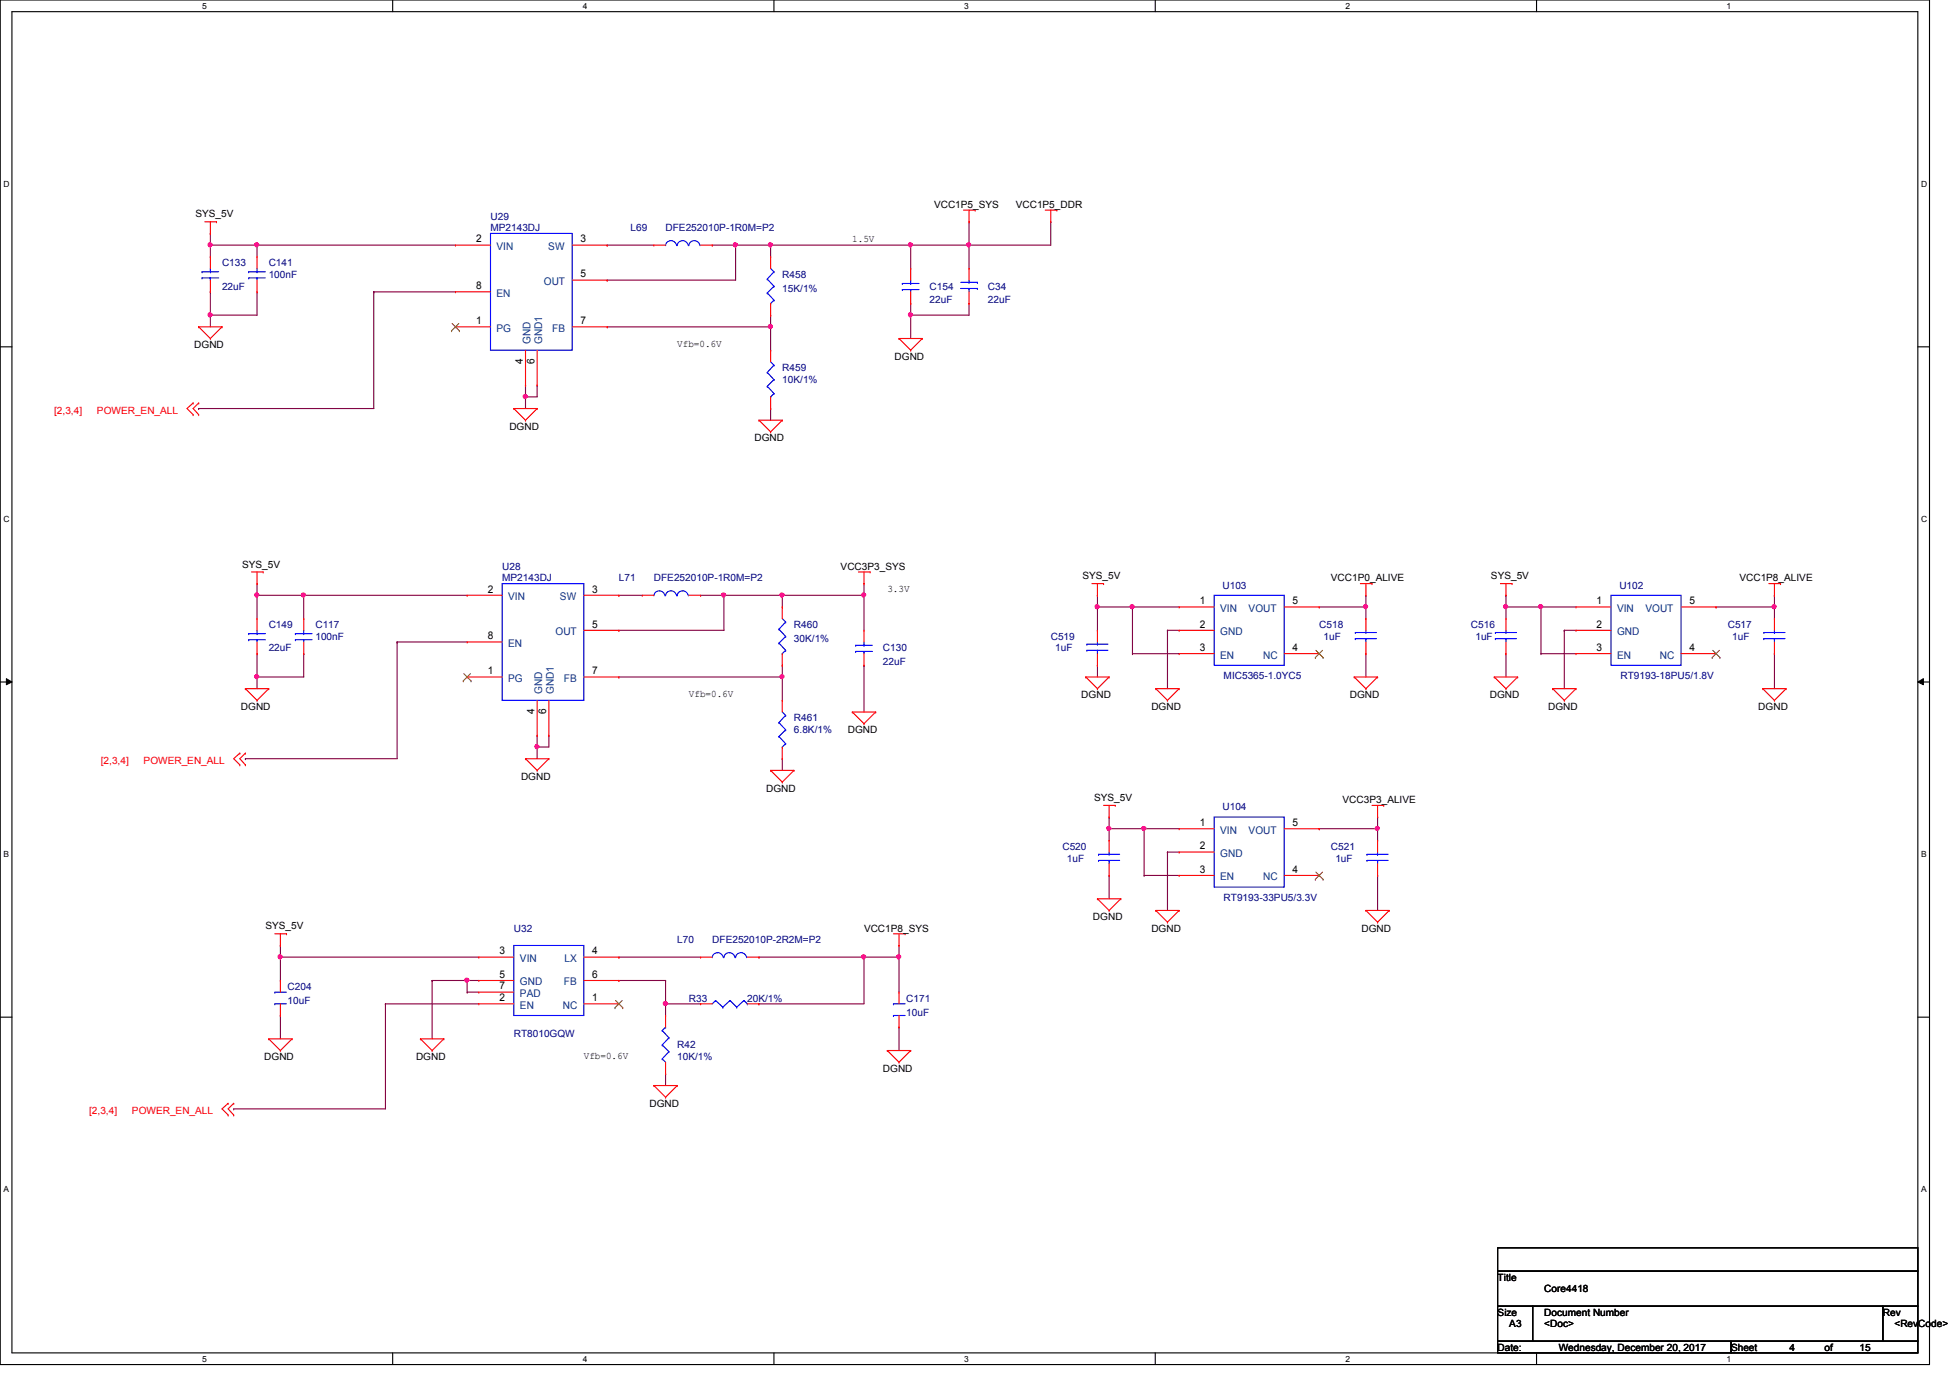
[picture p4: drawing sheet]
<svg xmlns="http://www.w3.org/2000/svg" width="297mm" height="210mm" viewBox="0 0 297 210" stroke-linecap="round" stroke-linejoin="round" font-family="sans-serif">
<path d="M0 0h293.9v207.9h-293.9zM1.8 1.8h290.3v204.3h-290.3z" fill="none" stroke="#000" stroke-width=".17"/>
<g fill="#fff">
<path d="M30.8 .3h.7v1.4h-.7z"/>
<path d="M30.8 206.3h.7v1.5h-.7z"/>
</g>
<path d="M59.8 0v1.8M59.8 206.1v1.8" fill="none" stroke="#000" stroke-width=".17"/>
<g fill="#fff">
<path d="M88.8 .3h.6v1.4h-.6z"/>
<path d="M88.8 206.3h.6v1.5h-.6z"/>
</g>
<path d="M117.9 0v1.8M117.9 206.1v1.8" fill="none" stroke="#000" stroke-width=".17"/>
<g fill="#fff">
<path d="M146.9 .3h.6v1.4h-.6z"/>
<path d="M146.9 206.3h.6v1.5h-.6z"/>
</g>
<path d="M176 0v1.8M176 206.1v1.8" fill="none" stroke="#000" stroke-width=".17"/>
<g fill="#fff">
<path d="M204.9 .3h.7v1.4h-.7z"/>
<path d="M204.9 206.3h.7v1.5h-.7z"/>
</g>
<path d="M234.1 0v1.8M234.1 206.1v1.8" fill="none" stroke="#000" stroke-width=".17"/>
<g fill="#fff">
<path d="M263 .3h.7v1.4h-.7z"/>
<path d="M263 206.3h.7v1.5h-.7z"/>
<path d="M.5 27.3h1v1.4h-1z"/>
<path d="M292.6 27.3h1v1.4h-1z"/>
<path d="M.5 78.3h1v1.5h-1z"/>
<path d="M292.6 78.3h1v1.5h-1z"/>
</g>
<path d="M0 52.8h1.8M292.1 52.8h1.8" fill="none" stroke="#000" stroke-width=".17"/>
<g fill="#fff">
<path d="M.5 129.4h.9v1.4h-.9z"/>
<path d="M292.6 129.4h.9v1.4h-.9z"/>
</g>
<path d="M0 103.9h1.8M292.1 103.9h1.8" fill="none" stroke="#000" stroke-width=".17"/>
<path d="M1 103.4l.8 .5-.8 .4zM292.1 103.9l.9-.5v.9z" fill="#000"/>
<path d="M1 103.4l.8 .5-.8 .4zM292.1 103.9l.9-.5v.9z" fill="none" stroke="#000" stroke-width=".15"/>
<g fill="#fff">
<path d="M.5 180.4h.8v1.5h-.8z"/>
<path d="M292.6 180.4h.8v1.5h-.8z"/>
</g>
<path d="M0 154.9h1.8M292.1 154.9h1.8" fill="none" stroke="#000" stroke-width=".17"/>
<g fill="none" stroke="#800040" stroke-width=".17">
<path d="M42.7 145.8h.1M42.7 154.7h.1M42.7 144h.1M42.7 145.8h30.2M42.7 144v5.4M42.7 154.7v3.5M58.7 152.9h.1M58.7 152.9h14.2M94.3 145.8h.1M94.3 149.4h.1M94.3 145.8h12.4M94.3 149.4h7.1"/>
<path d="M101.4 152.9h.1M101.4 152.9v1.8"/>
</g>
<circle cx="42.7" cy="145.7" r=".31" fill="#f0f"/>
<circle cx="42.7" cy="145.7" r=".31" fill="none" stroke="#f0f" stroke-width=".17"/>
<g fill="none" stroke="#800040" stroke-width=".17">
<path d="M65.8 149.4h.1M65.8 149.4v8.8M71.2 149.4h.1M71.2 151.1h.1M71.2 149.4v1.7M71.2 151.1h1.7M71.2 149.4h1.7M131.6 145.8h.1M131.6 145.8h5.3M136.9 156.5h.1M136.9 145.8h.1M136.9 144h.1"/>
<path d="M136.9 144v7.1M136.9 156.5v3.5"/>
</g>
<circle cx="136.9" cy="145.7" r=".31" fill="#f0f"/>
<circle cx="136.9" cy="145.7" r=".31" fill="none" stroke="#f0f" stroke-width=".17"/>
<path d="M115.6 145.8h.1M115.6 145.8h16" fill="none" stroke="#800040" stroke-width=".17"/>
<circle cx="131.6" cy="145.7" r=".31" fill="#f0f"/>
<circle cx="131.6" cy="145.7" r=".31" fill="none" stroke="#f0f" stroke-width=".17"/>
<path d="M65.8 149.4h.1M65.8 149.4h5.4M101.4 152.9h.1M101.4 152.9h5.3M115.6 152.9h.1M131.6 145.8h.1M131.6 145.8v7.1h-16M101.4 163.6h.1M101.4 163.6v1.8" fill="none" stroke="#800040" stroke-width=".17"/>
<circle cx="71.1" cy="149.3" r=".31" fill="#f0f"/>
<circle cx="71.1" cy="149.3" r=".31" fill="none" stroke="#f0f" stroke-width=".17"/>
<path d="M101.4 149.4h.1M101.4 149.4v3.5" fill="none" stroke="#800040" stroke-width=".17"/>
<circle cx="101.3" cy="152.9" r=".31" fill="#f0f"/>
<circle cx="101.3" cy="152.9" r=".31" fill="none" stroke="#f0f" stroke-width=".17"/>
<path d="M108.5 37.3h.1M108.5 37.3h8.9M112.1 37.3h.1M112.1 37.3v5.4h-19.6M117.4 37.3h.1M117.4 37.3v1.8M92.5 42.7h.1" fill="none" stroke="#800040" stroke-width=".17"/>
<circle cx="112" cy="37.3" r=".31" fill="#f0f"/>
<circle cx="112" cy="37.3" r=".31" fill="none" stroke="#f0f" stroke-width=".17"/>
<path d="M92.5 37.3h.1M92.5 37.3h7.1M117.4 37.3h.1M117.4 37.3h21.3" fill="none" stroke="#800040" stroke-width=".17"/>
<circle cx="117.3" cy="37.3" r=".31" fill="#f0f"/>
<circle cx="117.3" cy="37.3" r=".31" fill="none" stroke="#f0f" stroke-width=".17"/>
<path d="M80 58.7h.1M80 58.7v1.8M92.5 49.8h.1M92.5 49.8h24.9M117.4 48h.1M117.4 49.8h.1M117.4 48v5.3" fill="none" stroke="#800040" stroke-width=".17"/>
<circle cx="117.3" cy="49.7" r=".31" fill="#f0f"/>
<circle cx="117.3" cy="49.7" r=".31" fill="none" stroke="#f0f" stroke-width=".17"/>
<path d="M138.7 37.3h.1M138.7 37.3v3.6M81.8 58.7h.1M81.8 58.7v1.8h-1.8M80 60.5h.1" fill="none" stroke="#800040" stroke-width=".17"/>
<circle cx="138.7" cy="37.3" r=".31" fill="#f0f"/>
<circle cx="138.7" cy="37.3" r=".31" fill="none" stroke="#f0f" stroke-width=".17"/>
<path d="M32 37.3h.1M32 37.3v1.8M147.6 37.3h.1M147.6 37.3v3.6M80 60.5h.1M80 60.5v1.7M117.4 62.2h.1M117.4 62.2v1.8" fill="none" stroke="#800040" stroke-width=".17"/>
<circle cx="80" cy="60.4" r=".31" fill="#f0f"/>
<circle cx="80" cy="60.4" r=".31" fill="none" stroke="#f0f" stroke-width=".17"/>
<path d="M32 35.6h.1M32 35.6v1.7M138.7 37.3h.1M138.7 37.3h8.9M32 48h.1M39.2 44.4h.1M39.2 44.4v3.6h-7.2M56.9 44.4h.1M56.9 44.4h12.5" fill="none" stroke="#800040" stroke-width=".17"/>
<circle cx="32" cy="48" r=".31" fill="#f0f"/>
<circle cx="32" cy="48" r=".31" fill="none" stroke="#f0f" stroke-width=".17"/>
<path d="M32 37.3h.1M32 37.3h7.2M32 44.4h.1M32 48h.1M32 44.4v5.4" fill="none" stroke="#800040" stroke-width=".17"/>
<circle cx="39.1" cy="37.3" r=".31" fill="#f0f"/>
<circle cx="39.1" cy="37.3" r=".31" fill="none" stroke="#f0f" stroke-width=".17"/>
<circle cx="32" cy="37.3" r=".31" fill="#f0f"/>
<circle cx="32" cy="37.3" r=".31" fill="none" stroke="#f0f" stroke-width=".17"/>
<path d="M39.2 37.3h.1M39.2 37.3v1.8M138.7 48h.1M138.7 48v3.6" fill="none" stroke="#800040" stroke-width=".17"/>
<circle cx="138.7" cy="48" r=".31" fill="#f0f"/>
<circle cx="138.7" cy="48" r=".31" fill="none" stroke="#f0f" stroke-width=".17"/>
<path d="M39.2 37.3h.1M39.2 37.3h30.2M147.6 37.3h.1M147.6 37.3h12.5M138.7 46.2h.1M138.7 48h.1M138.7 46.2v1.8M147.6 46.2h.1M147.6 46.2v1.8h-8.9" fill="none" stroke="#800040" stroke-width=".17"/>
<circle cx="147.6" cy="37.3" r=".31" fill="#f0f"/>
<circle cx="147.6" cy="37.3" r=".31" fill="none" stroke="#f0f" stroke-width=".17"/>
<path d="M147.6 33.8h.1M147.6 33.8v3.5M160.1 33.8h.1M160.1 33.8v3.5M110.3 90.7h.1M110.3 90.7h8.9" fill="none" stroke="#800040" stroke-width=".17"/>
<circle cx="119.1" cy="90.6" r=".31" fill="#f0f"/>
<circle cx="119.1" cy="90.6" r=".31" fill="none" stroke="#f0f" stroke-width=".17"/>
<circle cx="110.2" cy="90.6" r=".31" fill="#f0f"/>
<circle cx="110.2" cy="90.6" r=".31" fill="none" stroke="#f0f" stroke-width=".17"/>
<path d="M94.3 96h.1M94.3 90.7h.1M94.3 90.7h3.5M106.7 90.7h.1M106.7 90.7h3.6M110.3 90.7h.1M110.3 90.7v5.3h-16M119.2 90.7h.1M119.2 90.7v1.8M119.2 103.1h.1M119.2 103.1v3.6" fill="none" stroke="#800040" stroke-width=".17"/>
<circle cx="119.1" cy="103.1" r=".31" fill="#f0f"/>
<circle cx="119.1" cy="103.1" r=".31" fill="none" stroke="#f0f" stroke-width=".17"/>
<path d="M46.3 90.7h.1M46.3 90.7h24.9M81.8 112h.1M81.8 112v1.8" fill="none" stroke="#800040" stroke-width=".17"/>
<circle cx="81.8" cy="113.7" r=".31" fill="#f0f"/>
<circle cx="81.8" cy="113.7" r=".31" fill="none" stroke="#f0f" stroke-width=".17"/>
<path d="M39.2 90.7h.1M39.2 90.7v3.5M131.6 90.7h.1M131.6 90.7v5.3M81.8 113.8h.1M83.6 112h.1M83.6 112v1.8h-1.8M119.2 115.6h.1M119.2 115.6v1.7" fill="none" stroke="#800040" stroke-width=".17"/>
<circle cx="39.1" cy="90.6" r=".31" fill="#f0f"/>
<circle cx="39.1" cy="90.6" r=".31" fill="none" stroke="#f0f" stroke-width=".17"/>
<path d="M39.2 88.9h.1M39.2 88.9v1.8M46.3 99.6h.1M46.3 99.6v3.5h-7.1M60.5 97.8h.1M60.5 97.8h10.7M39.2 103.1h.1M81.8 113.8h.1M81.8 113.8v1.8" fill="none" stroke="#800040" stroke-width=".17"/>
<circle cx="39.1" cy="103.1" r=".31" fill="#f0f"/>
<circle cx="39.1" cy="103.1" r=".31" fill="none" stroke="#f0f" stroke-width=".17"/>
<path d="M39.2 99.6h.1M39.2 90.7h.1M39.2 99.6v5.3M39.2 90.7h7.1M46.3 90.7h.1M46.3 90.7v3.5M39.2 103.1h.1" fill="none" stroke="#800040" stroke-width=".17"/>
<circle cx="46.2" cy="90.6" r=".31" fill="#f0f"/>
<circle cx="46.2" cy="90.6" r=".31" fill="none" stroke="#f0f" stroke-width=".17"/>
<path d="M119.2 90.7h.1M119.2 90.7h12.4M94.3 103.1h.1M119.2 101.3h.1M119.2 101.3v1.8h-24.9M131.6 101.3h.1M131.6 101.3v7.2" fill="none" stroke="#800040" stroke-width=".17"/>
<circle cx="131.6" cy="90.6" r=".31" fill="#f0f"/>
<circle cx="131.6" cy="90.6" r=".31" fill="none" stroke="#f0f" stroke-width=".17"/>
<g fill="none" stroke="#800040" stroke-width=".17">
<path d="M56.9 44.4h.1M56.9 44.4v17.8h-26.6M30.3 62.2h.1M60.5 97.8h.1M60.5 97.8v17.8h-23.1M131.6 88.9h.1M131.6 88.9v1.8M229.4 92.5h.1M229.4 90.7h.1M229.4 92.5h5.3M229.4 90.7v3.5M261.4 92.5h.1"/>
<path d="M261.4 92.5h8.9M37.4 115.6h.1M209.8 124.5h.1M209.8 124.5v1.7M58.7 152.9h.1M58.7 152.9v16h-23.1M35.6 168.9h.1"/>
</g>
<circle cx="229.3" cy="92.4" r=".31" fill="#f0f"/>
<circle cx="229.3" cy="92.4" r=".31" fill="none" stroke="#f0f" stroke-width=".17"/>
<path d="M270.3 92.5h.1M270.3 92.5v1.7" fill="none" stroke="#800040" stroke-width=".17"/>
<circle cx="270.2" cy="92.4" r=".31" fill="#f0f"/>
<circle cx="270.2" cy="92.4" r=".31" fill="none" stroke="#f0f" stroke-width=".17"/>
<path d="M229.4 99.6h.1M229.4 99.6v3.5M234.7 99.6h.1M234.7 92.5h.1M234.7 99.6h5.4M234.7 92.5v7.1M270.3 90.7h.1M270.3 99.6h.1M270.3 90.7v1.8M270.3 99.6v5.3" fill="none" stroke="#800040" stroke-width=".17"/>
<circle cx="234.7" cy="92.4" r=".31" fill="#f0f"/>
<circle cx="234.7" cy="92.4" r=".31" fill="none" stroke="#f0f" stroke-width=".17"/>
<path d="M167.2 92.5h.1M167.2 90.7h.1M167.2 92.5h5.3M167.2 90.7v1.8M201 92.5h.1M201 92.5h7.1M234.7 92.5h.1M234.7 92.5h5.4M238.3 96h.1M238.3 96v8.9M238.3 96h1.8" fill="none" stroke="#800040" stroke-width=".17"/>
<circle cx="208" cy="92.4" r=".31" fill="#f0f"/>
<circle cx="208" cy="92.4" r=".31" fill="none" stroke="#f0f" stroke-width=".17"/>
<path d="M167.2 92.5h.1M167.2 92.5v3.5M208.1 90.7h.1M208.1 92.5h.1M208.1 99.6h.1M208.1 90.7v3.5M208.1 99.6v3.5" fill="none" stroke="#800040" stroke-width=".17"/>
<circle cx="167.1" cy="92.4" r=".31" fill="#f0f"/>
<circle cx="167.1" cy="92.4" r=".31" fill="none" stroke="#f0f" stroke-width=".17"/>
<path d="M172.5 99.6h.1M172.5 92.5h.1M172.5 99.6h7.1M172.5 92.5v7.1M177.8 96h.1M177.8 96v8.9M177.8 96h1.8M167.2 101.3h.1M167.2 101.3v1.8" fill="none" stroke="#800040" stroke-width=".17"/>
<circle cx="172.5" cy="92.4" r=".31" fill="#f0f"/>
<circle cx="172.5" cy="92.4" r=".31" fill="none" stroke="#f0f" stroke-width=".17"/>
<path d="M172.5 92.5h.1M172.5 92.5h7.1M168.9 126.2h.1M168.9 124.5h.1M168.9 126.2h5.4M168.9 124.5v1.7" fill="none" stroke="#800040" stroke-width=".17"/>
<circle cx="168.9" cy="126.2" r=".31" fill="#f0f"/>
<circle cx="168.9" cy="126.2" r=".31" fill="none" stroke="#f0f" stroke-width=".17"/>
<path d="M201 126.2h.1M201 126.2h8.8" fill="none" stroke="#800040" stroke-width=".17"/>
<circle cx="209.8" cy="126.2" r=".31" fill="#f0f"/>
<circle cx="209.8" cy="126.2" r=".31" fill="none" stroke="#f0f" stroke-width=".17"/>
<path d="M168.9 126.2h.1M168.9 133.3h.1M168.9 126.2v1.8M168.9 133.3v3.6M174.3 133.3h.1M174.3 126.2h.1M174.3 133.3h5.3M174.3 126.2v7.1M209.8 126.2h.1M209.8 133.3h.1M209.8 126.2v1.8M209.8 133.3v5.4" fill="none" stroke="#800040" stroke-width=".17"/>
<circle cx="174.2" cy="126.2" r=".31" fill="#f0f"/>
<circle cx="174.2" cy="126.2" r=".31" fill="none" stroke="#f0f" stroke-width=".17"/>
<path d="M174.3 126.2h.1M174.3 126.2h5.3M177.8 129.8h.1M177.8 129.8v8.9M177.8 129.8h1.8" fill="none" stroke="#800040" stroke-width=".17"/>
<g fill="none" stroke="#f00" stroke-width=".17">
<path d="M31.2 33.8h1.8M32 35.6h.1M32 39.1h.1M32 33.8v1.8M32 39.1v1.8M33 33.8h.1M39.2 39.1h.1M39.2 39.1v1.8M69.4 37.3h.1M69.4 37.3h5.3M87.2 37.3h5.3M92.5 37.3h.1"/>
<path d="M99.6 37.3h.1M99.6 37.3h1.8M106.7 37.3h1.8M108.5 37.3h.1M117.4 39.1h.1M117.4 39.1v1.8M146.8 32h1.7M147.6 33.8h.1M147.6 32v1.8M148.5 32h.1M159.2 32h1.8M160.1 33.8h.1"/>
<path d="M160.1 32v1.8M161 32h.1M30.3 49.8h.1M30.3 49.8h3.5M30.3 49.8l1.7 1.8M32 51.6h.1M32 44.4h.1M32 42.7v1.7M33.8 49.8h.1M33.8 49.8l-1.8 1.8M39.2 44.4h.1M39.2 42.7v1.7"/>
<path d="M69.4 44.4h.1M69.4 49.8h.1M69.4 49.8h5.3M69.4 44.4h5.3M80 58.7h.1M80 53.3v5.4M81.8 58.7h.1M81.8 53.3v5.4M87.2 49.8h5.3M87.2 42.7h5.3M92.5 49.8h.1M92.5 42.7h.1"/>
<path d="M117.4 48h.1M117.4 53.3h.1M117.4 46.2v1.8M117.4 53.3v1.8M136.9 51.6h.1M136.9 51.6h3.6M136.9 51.6l1.8 1.7M138.7 53.3h.1M138.7 46.2h.1M138.7 40.9h.1M138.7 40.9v1.8M138.7 44.4v1.8"/>
<path d="M140.5 51.6h.1M140.5 51.6l-1.8 1.7M147.6 40.9h.1M147.6 46.2h.1M147.6 40.9v1.8M147.6 44.4v1.8M29.4 61.4h.1M29.4 63.2h.1M29.4 61.4l-.9 .8 .9 1M30.3 61.4h.1M30.3 63.2h.1M30.3 61.4l-.9 .8 .9 1"/>
<path d="M78.3 62.2h.1M78.3 62.2h3.5M78.3 62.2l1.7 1.8M80 64h.1M81.8 62.2h.1M81.8 62.2l-1.8 1.8M115.6 64h.1M115.6 64h3.6M115.6 64l1.8 1.8M117.4 65.8h.1M117.4 62.2h.1M117.4 60.5v1.7"/>
<path d="M119.2 64h.1M119.2 64l-1.8 1.8M38.3 87.1h1.8M39.2 88.9h.1M39.2 99.6h.1M39.2 94.2h.1M39.2 87.1v1.8M39.2 94.2v1.8M39.2 97.8v1.8M40.1 87.1h.1M46.3 99.6h.1M46.3 94.2h.1"/>
<path d="M46.3 94.2v1.8M46.3 97.8v1.8M71.2 90.7h.1M71.2 97.8h.1M71.2 90.7h5.3M71.2 97.8h5.3M88.9 96h5.4M88.9 90.7h5.4M94.3 90.7h.1M94.3 96h.1M97.8 90.7h.1M97.8 90.7h1.8"/>
<path d="M104.9 90.7h1.8M106.7 90.7h.1M119.2 92.5h.1M119.2 92.5v1.7M119.2 99.6v1.7M130.8 87.1h1.7M131.6 88.9h.1M131.6 96h.1M131.6 87.1v1.8M131.6 96v1.8M131.6 99.6v1.7M132.5 87.1h.1"/>
<path d="M166.3 88.9h1.8M167.2 90.7h.1M167.2 96h.1M167.2 88.9v1.8M167.2 96v1.8M167.2 99.6v1.7M168.1 88.9h.1M179.6 92.5h.1M179.6 96h.1M179.6 99.6h.1M179.6 92.5h5.4M179.6 96h5.4"/>
<path d="M179.6 99.6h5.4M195.6 92.5h5.4M195.6 99.6h5.4M201 99.6h.1M201 92.5h.1M207.2 88.9h1.8M208.1 90.7h.1M208.1 94.2h.1M208.1 99.6h.1M208.1 88.9v1.8M208.1 94.2v1.8M208.1 97.8v1.8"/>
<path d="M209 88.9h.1M228.6 88.9h1.7M229.4 90.7h.1M229.4 94.2h.1M229.4 99.6h.1M229.4 88.9v1.8M229.4 94.2v1.8M229.4 97.8v1.8M230.3 88.9h.1M240.1 92.5h.1M240.1 96h.1M240.1 99.6h.1"/>
<path d="M240.1 92.5h5.3M240.1 96h5.3M240.1 99.6h5.3M256.1 92.5h5.3M256.1 99.6h5.3M261.4 99.6h.1M261.4 92.5h.1M269.4 88.9h1.8M270.3 90.7h.1M270.3 94.2h.1M270.3 99.6h.1M270.3 88.9v1.8"/>
<path d="M270.3 94.2v1.8M270.3 97.8v1.8M271.2 88.9h.1M36.5 114.7h.1M36.5 116.5h.1M36.5 114.7l-.9 .9 .9 .9M37.4 104.9h.1M37.4 114.7h.1M37.4 116.5h.1M37.4 104.9h3.5M37.4 104.9l1.8 1.8M37.4 114.7l-.9 .9 .9 .9"/>
<path d="M39.2 106.7h.1M40.9 104.9h.1M40.9 104.9l-1.7 1.8M71.2 103.1h.1M71.2 103.1h5.3M80 115.6h.1M80 115.6h3.6M80 115.6l1.8 1.7M81.8 117.3h.1M81.8 112h.1M81.8 106.7v5.3M83.6 115.6h.1"/>
<path d="M83.6 112h.1M83.6 115.6l-1.8 1.7M83.6 106.7v5.3M88.9 103.1h5.4M94.3 103.1h.1M117.4 117.3h.1M117.4 117.3h3.5M117.4 117.3l1.8 1.8M119.2 119.1h.1M119.2 101.3h.1M119.2 106.7h.1M119.2 115.6h.1"/>
<path d="M119.2 106.7v1.8M119.2 113.8v1.8M120.9 117.3h.1M120.9 117.3l-1.7 1.8M129.8 108.5h.1M129.8 108.5h3.6M129.8 108.5l1.8 1.7M131.6 110.2h.1M131.6 101.3h.1M133.4 108.5h.1M133.4 108.5l-1.8 1.7M165.4 103.1h.1"/>
<path d="M165.4 103.1h3.5M165.4 103.1l1.8 1.8M167.2 104.9h.1M167.2 101.3h.1M168.9 103.1h.1M168.9 103.1l-1.7 1.8M176.1 104.9h.1M176.1 104.9h3.5M176.1 104.9l1.7 1.8M177.8 106.7h.1M179.6 104.9h.1M179.6 104.9l-1.8 1.8"/>
<path d="M206.3 103.1h.1M206.3 103.1h3.5M206.3 103.1l1.8 1.8M208.1 104.9h.1M209.8 103.1h.1M209.8 103.1l-1.7 1.8M227.6 103.1h.1M227.6 103.1h3.6M227.6 103.1l1.8 1.8M229.4 104.9h.1M231.2 103.1h.1M231.2 103.1l-1.8 1.8"/>
<path d="M236.5 104.9h.1M236.5 104.9h3.6M236.5 104.9l1.8 1.8M238.3 106.7h.1M240.1 104.9h.1M240.1 104.9l-1.8 1.8M268.5 104.9h.1M268.5 104.9h3.6M268.5 104.9l1.8 1.8M270.3 106.7h.1M272.1 104.9h.1M272.1 104.9l-1.8 1.8"/>
<path d="M167.2 136.9h.1M167.2 136.9h3.5M167.2 136.9l1.7 1.8M168.1 122.7h1.8M168.9 138.7h.1M168.9 124.5h.1M168.9 128h.1M168.9 133.3h.1M168.9 122.7v1.8M168.9 128v1.8M168.9 131.6v1.7M169.9 122.7h.1"/>
<path d="M170.7 136.9h.1M170.7 136.9l-1.8 1.8M176.1 138.7h.1M176.1 138.7h3.5M176.1 138.7l1.7 1.8M179.6 138.7h.1M179.6 126.2h.1M179.6 129.8h.1M179.6 133.3h.1M179.6 138.7l-1.8 1.8M179.6 126.2h5.4M179.6 129.8h5.4"/>
<path d="M179.6 133.3h5.4M195.6 126.2h5.4M195.6 133.3h5.4M201 133.3h.1M201 126.2h.1M208.1 138.7h.1M208.1 138.7h3.5M208.1 138.7l1.7 1.8M209 122.7h1.8M209.8 124.5h.1M209.8 128h.1M209.8 133.3h.1"/>
<path d="M209.8 122.7v1.8M209.8 128v1.8M209.8 131.6v1.7M210.8 122.7h.1M211.6 138.7h.1M211.6 138.7l-1.8 1.8M40.9 158.2h.1M40.9 158.2h3.6M40.9 158.2l1.8 1.8M41.9 142.2h1.7M42.7 144h.1M42.7 149.4h.1"/>
<path d="M42.7 154.7h.1M42.7 142.2v1.8M42.7 149.4v1.7M42.7 152.9v1.8M43.6 142.2h.1M44.5 158.2h.1M44.5 158.2l-1.8 1.8M64 158.2h.1M64 158.2h3.6M64 158.2l1.8 1.8M67.6 158.2h.1M67.6 158.2l-1.8 1.8"/>
<path d="M72.9 152.9h.1M72.9 145.8h.1M72.9 149.4h.1M72.9 151.1h.1M72.9 145.8h5.4M72.9 152.9h5.4M72.9 149.4h5.4M72.9 151.1h5.4M88.9 145.8h5.4M88.9 152.9h5.4M88.9 149.4h5.4M94.3 152.9h.1"/>
<path d="M94.3 145.8h.1M94.3 149.4h.1M101.4 154.7h.1M101.4 154.7v1.8M106.7 145.8h.1M106.7 152.9h.1M106.7 145.8h1.8M106.7 152.9h1.8M113.8 145.8h1.8M113.8 152.9h1.8M115.6 145.8h.1M115.6 152.9h.1"/>
<path d="M136.1 142.2h1.8M136.9 144h.1M136.9 151.1h.1M136.9 156.5h.1M136.9 142.2v1.8M136.9 151.1v1.8M136.9 154.7v1.8M137.9 142.2h.1M177.8 140.5h.1M209.8 140.5h.1M34.8 168.1h.1M34.8 169.8h.1"/>
<path d="M34.8 168.1l-1 .8 1 .9M35.6 168.1h.1M35.6 169.8h.1M35.6 168.1l-.8 .8 .8 .9M42.7 160h.1M65.8 160h.1M99.6 165.4h.1M99.6 165.4h3.6M99.6 165.4l1.8 1.7M101.4 167.1h.1M101.4 163.6h.1M101.4 161.8v1.8"/>
<path d="M103.2 165.4h.1M103.2 165.4l-1.8 1.7M135.2 160h.1M135.2 160h3.5M135.2 160l1.7 1.8M136.9 161.8h.1M138.7 160h.1M138.7 160l-1.8 1.8"/>
</g>
<path d="M228.1 190.1h64v3.5h-64zM228.1 193.6h64v5.4h-64zM228.1 199h5.4v5.3h-5.4zM233.5 199h53.3v5.3h-53.3zM286.8 199h5.3v5.3h-5.3zM228.1 204.3h35.6v1.8h-35.6zM263.7 204.3h28.4v1.8h-28.4z" fill="none" stroke="#000" stroke-width=".17"/>
<g fill="none" stroke="#00f" stroke-width=".17">
<path d="M74.7 35.6h12.5v17.7h-12.5zM101.4 37.4a.85 .85 0 0 1 .8-.7 .85 .85 0 0 1 .9 .7M103.2 37.4a.85 .85 0 0 1 .8-.7 .85 .85 0 0 1 .9 .7M104.9 37.4a.85 .85 0 0 1 .9-.7 .85 .85 0 0 1 .8 .7M30.8 41.4h.1M30.8 42.3h.1M30.8 41.4h2.5M30.8 42.3h2.5M32 42.3h.1M32 41.4h.1M32 40.9v.5M32 42.3v.4"/>
<path d="M37.9 41.4h.1M37.9 42.3h.1M37.9 41.4h2.5M37.9 42.3h2.5M39.2 42.3h.1M39.2 41.4h.1M39.2 40.9v.5M39.2 42.3v.4M116.9 42.5h.1M116.9 44.6h.1M116.9 56.7h.1M116.9 58.8h.1"/>
<path d="M116.9 42.5l1 1.1M116.9 44.6l1 1.1M116.9 56.7l1 1.1M116.9 58.8l1 1.1M117.4 46.2h.1M117.4 40.9l.5 .5M117.4 55.1l.5 .5M117.9 41.4h.1M117.9 43.6h.1M117.9 45.7h.1M117.9 55.6h.1M117.9 57.8h.1"/>
<path d="M117.9 59.9h.1M117.9 41.4l-1 1.1M117.9 43.6l-1 1M117.9 45.7l-.5 .5M117.9 55.6l-1 1.1M117.9 57.8l-1 1M117.9 59.9l-.5 .6M137.5 43.2h.1M137.5 44.1h.1M137.5 43.2h2.5M137.5 44.1h2.5M138.7 44.1h.1"/>
<path d="M138.7 43.2h.1M138.7 42.7v.5M138.7 44.1v.3M146.3 43.9h2.6M146.3 43h2.6M147.6 43h.1M147.6 43.9h.1M147.6 42.7v.3M147.6 43.9v.5M148.9 43.9h.1M148.9 43h.1M117.4 60.5h.1"/>
<path d="M37.9 96.5h.1M37.9 97.5h.1M37.9 96.5h2.5M37.9 97.5h2.5M39.2 97.5h.1M39.2 96.5h.1M39.2 96v.5M39.2 97.5v.3M45 96.5h.1M45 97.5h.1M45 96.5h2.5M45 97.5h2.5"/>
<path d="M46.3 97.5h.1M46.3 96.5h.1M46.3 96v.5M46.3 97.5v.3M76.5 88.9h12.4v17.8h-12.4zM99.6 90.8a.85 .85 0 0 1 .9-.8 .85 .85 0 0 1 .8 .8M101.4 90.8a.85 .85 0 0 1 .8-.8 .85 .85 0 0 1 .9 .8M103.2 90.8a.85 .85 0 0 1 .8-.8 .85 .85 0 0 1 .9 .8M118.7 95.8h.1M118.7 98h.1M118.7 95.8l1 1.1M118.7 98l1 1.1"/>
<path d="M119.2 99.6h.1M119.2 94.2l.5 .5M119.7 94.7h.1M119.7 96.9h.1M119.7 99.1h.1M119.7 94.7l-1 1.1M119.7 96.9l-1 1.1M119.7 99.1l-.5 .5M130.3 98.3h.1M130.3 99.2h.1M130.3 98.3h2.6M130.3 99.2h2.6"/>
<path d="M131.6 99.2h.1M131.6 98.3h.1M131.6 97.8v.5M131.6 99.2v.4M165.6 99.1h.1M165.6 98.1h.1M165.6 99.1h3.2M165.6 98.1h3.2M167.2 98.1h.1M167.2 99.1h.1M167.2 97.8v.3M167.2 99.1v.5"/>
<path d="M185 90.7h10.6v10.6h-10.6zM206.5 97.3h.1M206.5 96.4h.1M206.5 97.3h3.2M206.5 96.4h3.2M208.1 96.4h.1M208.1 97.3h.1M208.1 96v.4M208.1 97.3v.5M227.8 97.3h.1M227.8 96.4h.1M227.8 97.3h3.2"/>
<path d="M227.8 96.4h3.2M229.4 96.4h.1M229.4 97.3h.1M229.4 96v.4M229.4 97.3v.5M245.4 90.7h10.7v10.6h-10.7zM268.7 97.3h.1M268.7 96.4h.1M268.7 97.3h3.2M268.7 96.4h3.2M270.3 96.4h.1M270.3 97.3h.1"/>
<path d="M270.3 96v.4M270.3 97.3v.5M118.7 110.1h.1M118.7 112.2h.1M118.7 110.1l1 1.1M118.7 112.2l1 1.1M119.2 113.8h.1M119.2 108.5l.5 .5M119.7 109h.1M119.7 111.2h.1M119.7 113.3h.1M119.7 109l-1 1.1"/>
<path d="M119.7 111.2l-1 1M119.7 113.3l-.5 .5M167.3 131.1h.1M167.3 130.1h.1M167.3 131.1h3.3M167.3 130.1h3.3M168.9 130.1h.1M168.9 131.1h.1M168.9 129.8v.3M168.9 131.1v.5M185 124.5h10.6v10.6h-10.6zM208.2 131.1h.1"/>
<path d="M208.2 130.1h.1M208.2 131.1h3.3M208.2 130.1h3.3M209.8 130.1h.1M209.8 131.1h.1M209.8 129.8v.3M209.8 131.1v.5M41.9 151.1h.1M41.9 152.9h.1M41.9 151.1h1.7M41.9 152.9h1.7M78.3 144h10.6v10.7h-10.6z"/>
<path d="M100.9 159.2h.1M100.9 157h.1M100.9 159.2l1 1M100.9 157l1 1.1M101.4 156.5h.1M101.4 156.5l-.5 .5M101.9 158.1h.1M101.9 158.1l-1 1.1M108.5 145.9a.85 .85 0 0 1 .8-.8 .85 .85 0 0 1 .9 .8M109 152.4h.1M109 152.4l-.5 .5M109 152.4l1.1 1"/>
<path d="M110.1 153.4h.1M110.3 145.9a.85 .85 0 0 1 .8-.8 .85 .85 0 0 1 .9 .8M111.2 152.4h.1M111.2 152.4l-1.1 1M111.2 152.4l1 1M112.1 145.9a.85 .85 0 0 1 .8-.8 .85 .85 0 0 1 .8 .8M112.2 153.4h.1M113.3 152.4h.1M113.3 152.4l-1.1 1M113.3 152.4l.5 .5M113.8 152.9h.1M136.1 152.9h.1"/>
<path d="M136.1 154.7h.1M136.1 152.9h1.8M136.1 154.7h1.8M100.9 161.3h.1M100.9 161.3l.5 .5M101.9 160.2h.1M101.9 160.2l-1 1.1"/>
</g>
<g fill="none" stroke="#804000" stroke-width=".15">
<path d="M68.8 50.4h.1M68.9 49.3l1.1 1.1M69.9 49.3l-1.1 1.1M70 50.4h.1M200.4 99.1l1.1 1.1M201.5 99.1l-1.1 1.1M260.9 99.1l1.1 1.1M261.9 99.1l-1.1 1.1M70.6 103.7h.1M70.7 102.6l1.1 1.1M71.7 102.6l-1.1 1.1M71.8 103.7h.1"/>
<path d="M200.4 100.2h.1M201.5 100.2h.1M260.8 100.2h.1M262 100.2h.1M200.4 133.9h.1M200.4 132.8l1.1 1.1M201.5 132.8l-1.1 1.1M201.5 133.9h.1M93.7 153.5h.1M93.8 152.4l1.1 1.1M94.8 152.4l-1.1 1.1M94.9 153.5h.1"/>
</g>
<circle cx="42.7" cy="145.7" r=".31" fill="#f0f"/>
<circle cx="42.7" cy="145.7" r=".31" fill="none" stroke="#f0f" stroke-width=".17"/>
<circle cx="136.9" cy="145.7" r=".31" fill="#f0f"/>
<circle cx="136.9" cy="145.7" r=".31" fill="none" stroke="#f0f" stroke-width=".17"/>
<circle cx="131.6" cy="145.7" r=".31" fill="#f0f"/>
<circle cx="131.6" cy="145.7" r=".31" fill="none" stroke="#f0f" stroke-width=".17"/>
<circle cx="71.1" cy="149.3" r=".31" fill="#f0f"/>
<circle cx="71.1" cy="149.3" r=".31" fill="none" stroke="#f0f" stroke-width=".17"/>
<circle cx="101.3" cy="152.9" r=".31" fill="#f0f"/>
<circle cx="101.3" cy="152.9" r=".31" fill="none" stroke="#f0f" stroke-width=".17"/>
<circle cx="112" cy="37.3" r=".31" fill="#f0f"/>
<circle cx="112" cy="37.3" r=".31" fill="none" stroke="#f0f" stroke-width=".17"/>
<circle cx="117.3" cy="37.3" r=".31" fill="#f0f"/>
<circle cx="117.3" cy="37.3" r=".31" fill="none" stroke="#f0f" stroke-width=".17"/>
<circle cx="117.3" cy="49.7" r=".31" fill="#f0f"/>
<circle cx="117.3" cy="49.7" r=".31" fill="none" stroke="#f0f" stroke-width=".17"/>
<circle cx="138.7" cy="37.3" r=".31" fill="#f0f"/>
<circle cx="138.7" cy="37.3" r=".31" fill="none" stroke="#f0f" stroke-width=".17"/>
<circle cx="80" cy="60.4" r=".31" fill="#f0f"/>
<circle cx="80" cy="60.4" r=".31" fill="none" stroke="#f0f" stroke-width=".17"/>
<circle cx="32" cy="48" r=".31" fill="#f0f"/>
<circle cx="32" cy="48" r=".31" fill="none" stroke="#f0f" stroke-width=".17"/>
<circle cx="39.1" cy="37.3" r=".31" fill="#f0f"/>
<circle cx="39.1" cy="37.3" r=".31" fill="none" stroke="#f0f" stroke-width=".17"/>
<circle cx="32" cy="37.3" r=".31" fill="#f0f"/>
<circle cx="32" cy="37.3" r=".31" fill="none" stroke="#f0f" stroke-width=".17"/>
<circle cx="138.7" cy="48" r=".31" fill="#f0f"/>
<circle cx="138.7" cy="48" r=".31" fill="none" stroke="#f0f" stroke-width=".17"/>
<circle cx="147.6" cy="37.3" r=".31" fill="#f0f"/>
<circle cx="147.6" cy="37.3" r=".31" fill="none" stroke="#f0f" stroke-width=".17"/>
<circle cx="119.1" cy="90.6" r=".31" fill="#f0f"/>
<circle cx="119.1" cy="90.6" r=".31" fill="none" stroke="#f0f" stroke-width=".17"/>
<circle cx="110.2" cy="90.6" r=".31" fill="#f0f"/>
<circle cx="110.2" cy="90.6" r=".31" fill="none" stroke="#f0f" stroke-width=".17"/>
<circle cx="119.1" cy="103.1" r=".31" fill="#f0f"/>
<circle cx="119.1" cy="103.1" r=".31" fill="none" stroke="#f0f" stroke-width=".17"/>
<circle cx="81.8" cy="113.7" r=".31" fill="#f0f"/>
<circle cx="81.8" cy="113.7" r=".31" fill="none" stroke="#f0f" stroke-width=".17"/>
<circle cx="39.1" cy="90.6" r=".31" fill="#f0f"/>
<circle cx="39.1" cy="90.6" r=".31" fill="none" stroke="#f0f" stroke-width=".17"/>
<circle cx="39.1" cy="103.1" r=".31" fill="#f0f"/>
<circle cx="39.1" cy="103.1" r=".31" fill="none" stroke="#f0f" stroke-width=".17"/>
<circle cx="46.2" cy="90.6" r=".31" fill="#f0f"/>
<circle cx="46.2" cy="90.6" r=".31" fill="none" stroke="#f0f" stroke-width=".17"/>
<circle cx="131.6" cy="90.6" r=".31" fill="#f0f"/>
<circle cx="131.6" cy="90.6" r=".31" fill="none" stroke="#f0f" stroke-width=".17"/>
<circle cx="229.3" cy="92.4" r=".31" fill="#f0f"/>
<circle cx="229.3" cy="92.4" r=".31" fill="none" stroke="#f0f" stroke-width=".17"/>
<circle cx="270.2" cy="92.4" r=".31" fill="#f0f"/>
<circle cx="270.2" cy="92.4" r=".31" fill="none" stroke="#f0f" stroke-width=".17"/>
<circle cx="234.7" cy="92.4" r=".31" fill="#f0f"/>
<circle cx="234.7" cy="92.4" r=".31" fill="none" stroke="#f0f" stroke-width=".17"/>
<circle cx="208" cy="92.4" r=".31" fill="#f0f"/>
<circle cx="208" cy="92.4" r=".31" fill="none" stroke="#f0f" stroke-width=".17"/>
<circle cx="167.1" cy="92.4" r=".31" fill="#f0f"/>
<circle cx="167.1" cy="92.4" r=".31" fill="none" stroke="#f0f" stroke-width=".17"/>
<circle cx="172.5" cy="92.4" r=".31" fill="#f0f"/>
<circle cx="172.5" cy="92.4" r=".31" fill="none" stroke="#f0f" stroke-width=".17"/>
<circle cx="168.9" cy="126.2" r=".31" fill="#f0f"/>
<circle cx="168.9" cy="126.2" r=".31" fill="none" stroke="#f0f" stroke-width=".17"/>
<circle cx="209.8" cy="126.2" r=".31" fill="#f0f"/>
<circle cx="209.8" cy="126.2" r=".31" fill="none" stroke="#f0f" stroke-width=".17"/>
<circle cx="174.2" cy="126.2" r=".31" fill="#f0f"/>
<circle cx="174.2" cy="126.2" r=".31" fill="none" stroke="#f0f" stroke-width=".17"/>
<g font-size="1.6">
<text x="72.5" y="36.9">2</text>
<text x="88.4" y="36.9">3</text>
<text x="72.5" y="44">8</text>
<text x="88.4" y="42.2">5</text>
<text x="72.5" y="49.4">1</text>
<text x="88.4" y="49.4">7</text>
<text x="79.6" y="55.5" transform="rotate(-90 79.6 55.5)">4</text>
<text x="81.4" y="55.5" transform="rotate(-90 81.4 55.5)">6</text>
<text x="74.3" y="90.3">2</text>
<text x="90.2" y="90.3">3</text>
<text x="90.2" y="95.6">5</text>
<text x="182.7" y="92">1</text>
<text x="182.7" y="95.6">2</text>
<text x="196.9" y="92">5</text>
<text x="243.2" y="92">1</text>
<text x="243.2" y="95.6">2</text>
<text x="257.3" y="92">5</text>
<text x="74.3" y="97.4">8</text>
<text x="182.7" y="99.1">3</text>
<text x="196.9" y="99.1">4</text>
<text x="243.2" y="99.1">3</text>
<text x="257.3" y="99.1">4</text>
<text x="74.3" y="102.7">1</text>
<text x="90.2" y="102.7">7</text>
<text x="81.4" y="108.8" transform="rotate(-90 81.4 108.8)">4</text>
<text x="83.2" y="108.8" transform="rotate(-90 83.2 108.8)">6</text>
<text x="182.7" y="125.8">1</text>
<text x="196.9" y="125.8">5</text>
<text x="182.7" y="129.4">2</text>
<text x="182.7" y="132.9">3</text>
<text x="196.9" y="132.9">4</text>
<text x="76.1" y="145.4">3</text>
<text x="76.1" y="148.9">5</text>
<text x="90.2" y="145.4">4</text>
<text x="90.2" y="148.9">6</text>
<text x="76.1" y="152.5">2</text>
<text x="76.1" y="150.7">7</text>
<text x="90.2" y="152.5">1</text>
</g>
<g font-size="1.6" fill="#004080">
<text x="75.6" y="38.1">VIN</text>
<text x="83.5" y="38.1">SW</text>
<text x="75.6" y="45.2">EN</text>
<text x="82.8" y="43.4">OUT</text>
<text x="75.6" y="50.5">PG</text>
<text x="80.8" y="52.4" transform="rotate(-90 80.8 52.4)">GND</text>
<text x="82.6" y="52.4" transform="rotate(-90 82.6 52.4)">GND1</text>
<text x="84.1" y="50.5">FB</text>
<text x="77.4" y="91.4">VIN</text>
<text x="85.3" y="91.4">SW</text>
<text x="185.9" y="93.2">VIN</text>
<text x="190.2" y="93.2">VOUT</text>
<text x="246.3" y="93.2">VIN</text>
<text x="250.7" y="93.2">VOUT</text>
<text x="77.4" y="98.6">EN</text>
<text x="84.6" y="96.8">OUT</text>
<text x="185.9" y="96.8">GND</text>
<text x="185.9" y="100.3">EN</text>
<text x="192.4" y="100.3">NC</text>
<text x="246.3" y="96.8">GND</text>
<text x="246.3" y="100.3">EN</text>
<text x="252.9" y="100.3">NC</text>
<text x="77.4" y="103.9">PG</text>
<text x="82.6" y="105.7" transform="rotate(-90 82.6 105.7)">GND</text>
<text x="84.4" y="105.7" transform="rotate(-90 84.4 105.7)">GND1</text>
<text x="85.9" y="103.9">FB</text>
<text x="185.9" y="127">VIN</text>
<text x="185.9" y="130.6">GND</text>
<text x="190.2" y="127">VOUT</text>
<text x="185.9" y="134.1">EN</text>
<text x="192.4" y="134.1">NC</text>
<text x="79.2" y="146.6">VIN</text>
<text x="86" y="146.6">LX</text>
<text x="79.2" y="153.7">EN</text>
<text x="79.2" y="150.1">GND</text>
<text x="79.2" y="151.9">PAD</text>
<text x="85.7" y="153.7">NC</text>
<text x="85.9" y="150.1">FB</text>
</g>
<g font-size="1.5">
<text x="29.8" y="33.1">SYS_5V</text>
<text x="142.3" y="31.7">VCC1P5_SYS</text>
<text x="154.7" y="31.7">VCC1P5_DDR</text>
<text x="129.8" y="36.8">1.5V</text>
<text x="29.6" y="53">DGND</text>
<text x="103.2" y="52.8">Vfb=0.6V</text>
<text x="136.3" y="54.8">DGND</text>
<text x="77.6" y="65.4">DGND</text>
<text x="114.9" y="67.2">DGND</text>
<text x="36.9" y="86.4">SYS_5V</text>
<text x="128.1" y="86.8">VCC3P3_SYS</text>
<text x="164.9" y="88.2">SYS_5V</text>
<text x="202.7" y="88.6">VCC1P0_ALIVE</text>
<text x="227.1" y="88.2">SYS_5V</text>
<text x="265" y="88.6">VCC1P8_ALIVE</text>
<text x="135.2" y="90.2">3.3V</text>
<text x="104.9" y="106.2">Vfb=0.6V</text>
<text x="164.7" y="106.3">DGND</text>
<text x="205.6" y="106.3">DGND</text>
<text x="226.9" y="106.3">DGND</text>
<text x="36.7" y="108.1">DGND</text>
<text x="129.2" y="111.7">DGND</text>
<text x="175.4" y="108.1">DGND</text>
<text x="235.8" y="108.1">DGND</text>
<text x="267.8" y="108.1">DGND</text>
<text x="79.4" y="118.8">DGND</text>
<text x="116.7" y="120.6">DGND</text>
<text x="166.7" y="122">SYS_5V</text>
<text x="204.5" y="122.3">VCC3P3_ALIVE</text>
<text x="40.4" y="141.6">SYS_5V</text>
<text x="131.6" y="141.9">VCC1P8_SYS</text>
<text x="166.5" y="140.1">DGND</text>
<text x="175.4" y="141.9">DGND</text>
<text x="207.4" y="141.9">DGND</text>
<text x="40.3" y="161.5">DGND</text>
<text x="63.4" y="161.5">DGND</text>
<text x="88.9" y="161.3">Vfb=0.6V</text>
<text x="134.5" y="163.2">DGND</text>
<text x="98.9" y="168.6">DGND</text>
<text x="228.1" y="195.1">Title</text>
<text x="235.2" y="196.9">Core4418</text>
<text x="228.1" y="200.4">Size</text>
<text x="229.9" y="202.2">A3</text>
<text x="235.2" y="200.4">Document Number</text>
<text x="235.2" y="202.2">&lt;Doc&gt;</text>
<text x="286.8" y="200.4">Rev</text>
<text x="288.6" y="202.2">&lt;RevCode&gt;</text>
<text x="228.1" y="205.7">Date:</text>
<text x="237.4" y="205.7">Wednesday, December 20, 2017</text>
<text x="263.7" y="205.7">Sheet</text>
<text x="272.6" y="205.7">4</text>
<text x="277.9" y="205.7">of</text>
<text x="283.2" y="205.7">15</text>
</g>
<g font-size="1.5" fill="#000080">
<text x="74.7" y="33.4">U29</text>
<text x="74.7" y="35.2">MP2143DJ</text>
<text x="96.1" y="35.2">L69</text>
<text x="101.4" y="35.2">DFE252010P-1R0M=P2</text>
<text x="33.8" y="40.6">C133</text>
<text x="40.9" y="40.6">C141</text>
<text x="33.8" y="44.1">22uF</text>
<text x="40.9" y="42.3">100nF</text>
<text x="119.2" y="42.3">R458</text>
<text x="119.2" y="44.5">15K/1%</text>
<text x="141.6" y="44.1">C154</text>
<text x="141.6" y="46.2">22uF</text>
<text x="150.5" y="44.1">C34</text>
<text x="150.5" y="46.2">22uF</text>
<text x="119.2" y="56.6">R459</text>
<text x="119.2" y="58.3">10K/1%</text>
<text x="76.5" y="86.8">U28</text>
<text x="76.5" y="88.6">MP2143DJ</text>
<text x="94.3" y="88.6">L71</text>
<text x="99.6" y="88.6">DFE252010P-1R0M=P2</text>
<text x="186.2" y="89.7">U103</text>
<text x="246.7" y="89.7">U102</text>
<text x="40.9" y="95.7">C149</text>
<text x="48" y="95.7">C117</text>
<text x="120.9" y="95.7">R460</text>
<text x="201" y="95.7">C518</text>
<text x="224.1" y="95.7">C516</text>
<text x="263.2" y="95.7">C517</text>
<text x="40.9" y="99.2">22uF</text>
<text x="48" y="97.5">100nF</text>
<text x="120.9" y="97.8">30K/1%</text>
<text x="134.5" y="99.2">C130</text>
<text x="134.5" y="101.3">22uF</text>
<text x="160.1" y="97.5">C519</text>
<text x="160.7" y="99.2">1uF</text>
<text x="201.6" y="97.5">1uF</text>
<text x="224.7" y="97.5">1uF</text>
<text x="263.9" y="97.5">1uF</text>
<text x="186.4" y="103.5">MIC5365-1.0YC5</text>
<text x="246.8" y="103.5">RT9193-18PU5/1.8V</text>
<text x="120.9" y="109.9">R461</text>
<text x="120.9" y="111.7">6.8K/1%</text>
<text x="186.2" y="123.4">U104</text>
<text x="161.8" y="129.5">C520</text>
<text x="162.5" y="131.2">1uF</text>
<text x="202.7" y="129.5">C521</text>
<text x="203.4" y="131.2">1uF</text>
<text x="186.4" y="137.2">RT9193-33PU5/3.3V</text>
<text x="78.3" y="141.9">U32</text>
<text x="103.2" y="143.7">L70</text>
<text x="108.5" y="143.7">DFE252010P-2R2M=P2</text>
<text x="43.8" y="150.8">C204</text>
<text x="43.8" y="152.9">10uF</text>
<text x="104.9" y="152.6">R33</text>
<text x="113.8" y="152.6">20K/1%</text>
<text x="138" y="152.6">C171</text>
<text x="138" y="154.7">10uF</text>
<text x="78.3" y="157.9">RT8010GQW</text>
<text x="103.2" y="159.7">R42</text>
<text x="103.2" y="161.5">10K/1%</text>
</g>
<g font-size="1.5" fill="#f00">
<text x="8.3" y="63">[2,3,4]</text>
<text x="14.8" y="63">POWER_EN_ALL</text>
<text x="15.4" y="116.3">[2,3,4]</text>
<text x="21.9" y="116.3">POWER_EN_ALL</text>
<text x="13.6" y="169.7">[2,3,4]</text>
<text x="20.1" y="169.7">POWER_EN_ALL</text>
</g>
<g font-size="1.3">
<text x="30.8" y="1.4">5</text>
<text x="88.8" y="1.4">4</text>
<text x="146.9" y="1.4">3</text>
<text x="204.9" y="1.4">2</text>
<text x="263" y="1.4">1</text>
<text x=".5" y="28.4">D</text>
<text x="292.6" y="28.4">D</text>
<text x=".5" y="79.5">C</text>
<text x="292.6" y="79.5">C</text>
<text x=".5" y="130.6">B</text>
<text x="292.6" y="130.6">B</text>
<text x=".5" y="181.6">A</text>
<text x="292.6" y="181.6">A</text>
<text x="30.8" y="207.5">5</text>
<text x="88.8" y="207.5">4</text>
<text x="146.9" y="207.5">3</text>
<text x="204.9" y="207.5">2</text>
<text x="263" y="207.5">1</text>
</g>
</svg>
